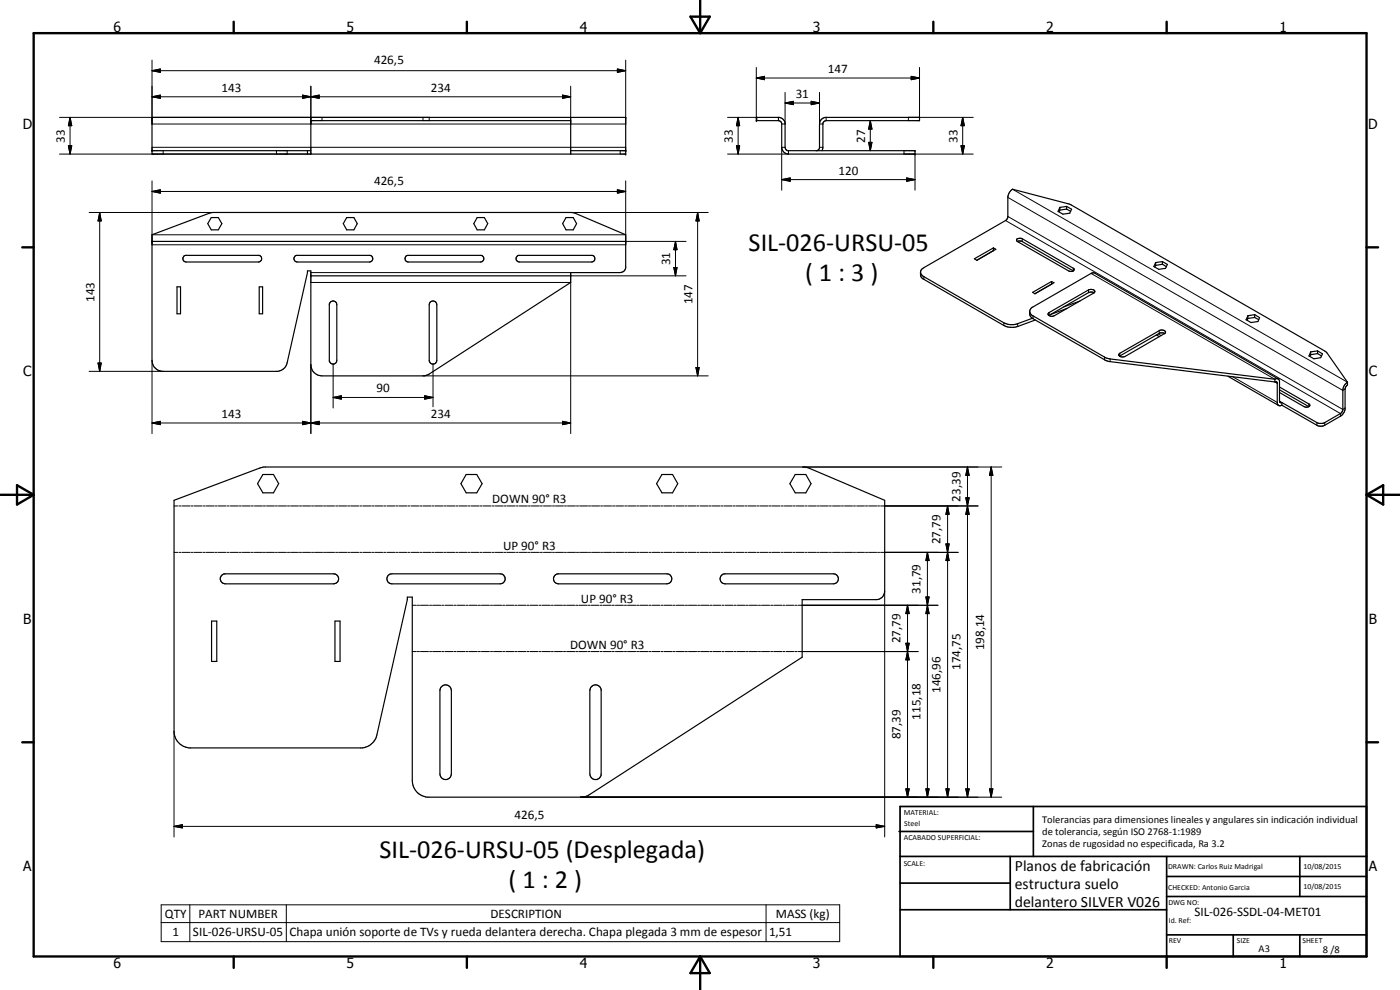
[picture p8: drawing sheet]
<svg xmlns="http://www.w3.org/2000/svg" width="420mm" height="297mm" viewBox="0 0 420 297" stroke-linecap="round" stroke-linejoin="round" font-family="sans-serif">
<g fill="none" stroke="#000" stroke-width=".35">
<path d="M45.6 35.2h142.2v11h-142.2zM93.3 35.2v11M93.3 36.2h78M171.3 35.2v11M227 35.2h7l1.2 .7 .4 1v7.3l.2 .6 .6 .4h38.2v1h-38a2.07 2.07 0 0 1-2-2v-7.2l-.2-.4-.8-.4h-6.6zM233.6 35.2v1M45.6 45.2h47.7M92.3 45.2v1M171.3 45.2h16.5M245.2 45.2l.7-.8v-7.2a2.07 2.07 0 0 1 1.7-2h28.4v1h-28.3l-.7 .8v7.2l-.3 1M45.6 70.4l17.1-6.4 1.2-.2h107.5l1.4 .3 15 6.3v10a1.68 1.68 0 0 1-1.7 1.4h-14.8v3l-43.2 27.8-.8 .2h-30.7a3.4 3.4 0 0 1-3.3-2.9v-28.6h-1l-6.1 27.5a3.3 3.3 0 0 1-2.8 2.6h-34.9a3.4 3.4 0 0 1-2.9-3.3zM45.6 72.4h142.2"/>
<path d="M55.2 76.8l.5-.2h22.1a1.02 1.02 0 0 1 .7 1.1 1.02 1.02 0 0 1-1 .9h-21.6a1.05 1.05 0 0 1-.9-.7 1.05 1.05 0 0 1 .2-1.1zM63.4 65.3h2.1l1.1 1.8-1.1 1.9h-2.1l-1.1-1.9zM88.5 76.8l.5-.2h22.1a1.01 1.01 0 0 1 .8 1.1 1.01 1.01 0 0 1-1 .9h-21.7a1.02 1.02 0 0 1-.9-.6 1.02 1.02 0 0 1 .2-1.2zM104 65.3h2.2l1 1.8-1 1.9h-2.2l-1-1.9zM121.9 76.8l.4-.2h22.1a1.01 1.01 0 0 1 .8 1.1 1.01 1.01 0 0 1-1 .9h-21.7a1.02 1.02 0 0 1-.9-.6 1.02 1.02 0 0 1 .3-1.2zM143.2 65.3h2.2l1 1.8-1 1.9h-2.2l-1-1.9zM155.2 76.8l.4-.2h22.2a1.02 1.02 0 0 1 .7 1.1 1.02 1.02 0 0 1-1 .9h-21.6a1 1 0 0 1-1-.7 1 1 0 0 1 .3-1.1zM169.9 65.3h2.1l1 1.8-1 1.9h-2.1l-1-1.9zM298.1 75.2l-5 2.9M298.1 74.4v.8M298.1 74.4l-5.7 3.2 .7 .5M298.1 74.4l.8 .4-5.8 3.3"/>
<path d="M305.1 71.8l.8-.3 .9 .1 15.3 8.9a.62 .62 0 0 1 .1 .8 .62 .62 0 0 1-.9 .1l-.6-.1-15.4-8.8zM305.3 72.5l.4-.2 1.1 .2 15.3 8.8M318.1 63l-.3 .6M318.1 62.2v.8M320.1 62.7l1.2 .7M320.1 62.7l-2 .3M320.1 61.9l1.5 .9-.6 1.2-2 .3-1.5-.9 .6-1.2M320.1 61.9v.8M320.1 61.9l-2 .3M346.8 79.6l-.2 .5M346.8 78.8v.8M348.9 79.3l1.1 .7"/>
<path d="M348.9 79.3l-2.1 .3M348.9 78.5l1.4 .8-.5 1.2-2 .3-1.5-.8 .5-1.2M348.9 78.5v.8M348.9 78.5l-2.1 .3M53.1 86.1h1.1v8h-1.1zM77.8 86.1h1v8h-1zM93.3 82.8h78M99.1 90.7a1.12 1.12 0 0 1 1.2-.3 1.12 1.12 0 0 1 .8 1v16.7a1.14 1.14 0 0 1-1 1.1 1.14 1.14 0 0 1-1.3-.8v-17.2zM129.1 90.7a1.15 1.15 0 0 1 1.2-.3 1.15 1.15 0 0 1 .8 1v16.7a1.14 1.14 0 0 1-1.1 1.1 1.14 1.14 0 0 1-1.2-1.1v-16.7zM276.3 81.7l.1 1.3 .6 .7 24.3 14a5.6 5.6 0 0 0 4.1 .3l5.3-2M276.3 81.7l.2 .7 .5 .4 24.3 14.1a5.2 5.2 0 0 0 4.1 .2l4.4-1.6M276.3 81.7l.2-.8 .8-.6 24.6-14.2 .6-.9v-6a3.3 3.3 0 0 1 1.4-2.4l17.3 4.5 76.4 44 .7 .7 6.1 8.7"/>
<path d="M309 93.4l.7 1.2 22.4 12.8 50.5 6.4M309 93.4l.1 1.3 .6 .7 22.1 12.7 1 .4 49.8 6.1M309 93.4l.7-1.2 17.7-10.2 1.1-.1 55.1 31.8M314.6 94l12.1-7a1.38 1.38 0 0 1 1.9 .5l-.4 .4-11.7 6.8a1.06 1.06 0 0 1-1.2 .3 1.06 1.06 0 0 1-.7-1zM315.6 85.3l-5 2.8M315.6 85.3h.1M315.6 84.5l-5.7 3.2 .7 .4M315.6 84.5v.8M315.6 84.5l.7 .3-5.7 3.3M320.2 92.5l-4.8 1.8M324.1 90.3l-4.9 1.8M328.2 87.8v.2"/>
<path d="M328.2 87.8l-.9-.2-.6 .2-11.9 6.9M328.2 87.8l.1 .1M374.5 95.5l-.2 .6M374.5 94.7v.8M376.5 95.2l1.3 .7M376.5 95.2l-2 .3M376.5 94.4l1.5 .9-.5 1.2-2.1 .3-1.4-.9 .5-1.2M376.5 94.4v.8M376.5 94.4l-2 .3M335.8 106.3l12.1-7.1a1.1 1.1 0 0 1 1.1-.2 1.1 1.1 0 0 1 .7 .9l-12 7a1.37 1.37 0 0 1-2-.5zM347 100.5l.9 .5M349.5 100.1l-.6-.2h-.8l-12.1 6.9"/>
<path d="M368.5 112.9l15.2 8.8M382.6 114.6h.5l.2 .3v6.1a.87 .87 0 0 0 1.4 .6M382.6 113.8l.7-.2 .7 .5v6.2l.2 .5h.5M382.6 113.8v.8M384 117l8.8 5M384 116.1l8.8 5.1a.49 .49 0 0 1 .3 .6 .49 .49 0 0 1-.6 .3l-1.1-.1-7.4-4.2M393.3 106.4l-.2 .5M393.3 105.6v.8M395.4 106.1l1.2 .7M395.4 106.1l-2.1 .3M395.4 105.3l1.5 .9-.5 1.1-2.1 .4-1.5-.9 .5-1.2M395.4 105.3v.8"/>
<path d="M395.4 105.3l-2.1 .3M404.4 114.7v.8l-.6 .6-.1 .6v6a3.3 3.3 0 0 1-1.4 2.2l-4.7 2.7a2.49 2.49 0 0 1-2.4 0l-10.5-6M404.4 114.7l-1.1 1.2-.3 .9v6.3l-.3 .5-.4 .5-5.2 2.9-1.7-.1-10.7-6.1M384.7 120.8v.8M52.2 150.1l27-10h162.3l1.4 .4 22.6 9.6v27.3a2.52 2.52 0 0 1-2.5 2.5h-22.3v17.3l-64.6 41.6-1.4 .4h-46.5a5 5 0 0 1-4.5-5v-55h-1.5v.7l-9.1 40.6a5 5 0 0 1-4.4 3.9h-52a5 5 0 0 1-4.5-5zM78.9 142.4h3.2l1.5 2.7-1.5 2.8h-3.2l-1.6-2.8zM139.9 142.4h3.2l1.6 2.7-1.6 2.8h-3.2l-1.6-2.8zM198.7 142.4h3.1l1.6 2.7-1.6 2.8h-3.1l-1.6-2.8zM238.7 142.4h3.1l1.6 2.7-1.6 2.8h-3.1l-1.6-2.8zM66.6 172.6l1-.4h32.5a1.5 1.5 0 0 1 1.5 1.5 1.5 1.5 0 0 1-1.5 1.5h-32.5a1.5 1.5 0 0 1-1.4-1 1.5 1.5 0 0 1 .4-1.6zM116.5 172.6l1.1-.4h32.5a1.5 1.5 0 0 1 1.5 1.5 1.5 1.5 0 0 1-1.5 1.5h-32.5a1.53 1.53 0 0 1-1.4-1 1.53 1.53 0 0 1 .3-1.6zM166.6 172.6l1-.4h32.5a1.5 1.5 0 0 1 1.5 1.5 1.5 1.5 0 0 1-1.5 1.5h-32.5a1.51 1.51 0 0 1-1.4-1 1.51 1.51 0 0 1 .4-1.6z"/>
<path d="M216.6 172.6l1-.4h32.5a1.5 1.5 0 0 1 1.5 1.5 1.5 1.5 0 0 1-1.5 1.5h-32.5a1.51 1.51 0 0 1-1.4-1 1.51 1.51 0 0 1 .4-1.6zM63.5 186.4h1.6v12.1h-1.6zM100.5 186.4h1.6v12.1h-1.6zM132.5 206a1.71 1.71 0 0 1 1.9-.4 1.71 1.71 0 0 1 1.1 1.6v25a1.71 1.71 0 0 1-1.8 1.7 1.71 1.71 0 0 1-1.7-1.7v-25zM177.5 206a1.71 1.71 0 0 1 2.9 .9v25.6a1.71 1.71 0 0 1-1.8 1.4 1.71 1.71 0 0 1-1.6-1.7v-25z"/>
</g>
<g fill="#000">
<circle cx="45.6" cy="35.2" r=".18"/>
<circle cx="93.3" cy="35.2" r=".18"/>
<circle cx="93.3" cy="36.2" r=".18"/>
<circle cx="187.8" cy="35.2" r=".18"/>
<circle cx="227" cy="36.2" r=".18"/>
<circle cx="227" cy="35.2" r=".18"/>
<circle cx="45.6" cy="45.2" r=".18"/>
<circle cx="187.8" cy="45.2" r=".18"/>
<circle cx="187.8" cy="46.2" r=".18"/>
<circle cx="274.6" cy="46.2" r=".18"/>
<circle cx="274.6" cy="45.2" r=".18"/>
<circle cx="45.6" cy="72.4" r=".18"/>
<circle cx="187.8" cy="72.4" r=".18"/>
</g>
<g fill="none" stroke="#000" stroke-width=".3">
<path d="M45.6 18v19.2h142.2v-19.2M17.9 35.2h110.9v1M21 35.2l.5 2.5h-1zM21 35.2v11M45.6 21.2l2.5-.5v1zM45.6 29l2.5-.5v1zM45.6 21.2h142.2M45.6 29h125.7M90.8 28.5l2.5 .5-2.5 .5zM93.3 29l2.5-.5v1zM93.3 25.9v11.3M96.6 35.2v1"/>
<path d="M126.9 35.2v1M168.8 28.5l2.5 .5-2.5 .5zM171.3 25.9v11.3M185.3 20.7l2.5 .5-2.5 .5zM218.3 35.2h8.8v1M221.5 35.2l.5 2.5h-1zM221.5 35.2v11M227 23.4l2.4-.5v1zM227 23.4h49M227 20.2v15M235.6 30.9l2.5-.5v1zM235.6 27.7v9.5h-1"/>
<path d="M235.6 30.9h10.3M243.4 30.4l2.5 .5-2.5 .5zM245.9 27.7v9.5h1.1M247.9 35.2v1M261.2 36.2l.5 2.5h-1zM261.2 36.2v9M273.5 22.9l2.5 .5-2.5 .5zM276 20.2v15M288.9 35.2l.5 2.5h-1zM288.9 35.2v11M292.1 35.2h-19.5v1M17.9 46.2h75.4"/>
<path d="M20.5 43.7h1l-.5 2.5zM45.6 57.4l2.5-.5v1.1zM45.6 44.2h142.2M45.6 54.3v19.1h142.2v-19.1M45.6 57.4h142.2M49 45.2v1M83 45.2v1M86.2 45.2v1M185.3 56.9l2.5 .5-2.5 .6zM186.1 45.2v1M221 43.7h1l-.5 2.5zM234.6 53.9l2.5-.5v1z"/>
<path d="M234.6 53.9h40M235.6 44.2h-1v12.9M236.6 45.2v1h-18.3M245.9 44.2h1.1M260.7 42.7h1l-.5 2.5zM271.3 45.2v1h20.8M272.1 53.4l2.5 .5-2.5 .5zM274.6 46.2v10.9M288.4 43.7h1l-.5 2.5zM302.5 59.2l100.5 57.9 .7-.4M303.9 56.8l100.5 57.9M26.7 63.8h37.2"/>
<path d="M29.9 63.8l.5 2.5h-1zM29.9 63.8v47.6M45.6 70.4h142.2M171.4 63.8h41.1M187.8 72.4h18.1M202.7 72.4l.5 2.5h-1zM202.7 72.4v10.4M209.4 63.8l.4 2.5h-.9zM209.4 63.8v49M301.8 66.2l100.5 57.9v.8M302.5 64.9l100.5 58 .7-.5M306.8 71.6v.9"/>
<path d="M93.3 84.8h78v45.3M93.3 81.8h78M171.3 82.8h34.6M202.2 80.3h1l-.5 2.5zM277.3 83v.8M301.3 96.9v.8M305.4 97.1v.9M310 94.8v.8M314.9 93.8v.8M322.1 80.5v.8M326.7 87v.8M327.4 82l55.2 31.8"/>
<path d="M347.9 99.2v.8M26.7 111.4h22.3M29.4 108.9h1l-.5 2.5zM45.6 108.1v22M93.3 109.4v20.7M100 119.3l2.4-.6v1.1zM100 119.3h30M100 109.2v13.2M126.9 112.8h85.6M127.5 118.7l2.5 .6-2.5 .5zM130 109.2v12.8M208.9 110.3h.9l-.4 2.5z"/>
<path d="M331.5 107.1v.8M333.2 107.7v.8M336.1 106v.8M347.6 100.2l.9 .5M369.9 113l13.4 7.7M382.6 114.6l.7 .4M45.6 126.9l2.5-.5v1zM45.6 126.9h125.7M90.8 126.4l2.5 .5-2.5 .5zM90.8 126.4v1l5-1v1zM93.3 126.9l2.5-.5v1zM168.8 126.4l2.5 .5-2.5 .5z"/>
<path d="M384 120.3l.7 .5M392.8 121.2v.8M395.2 126.8v.8M397.6 126.8v.8M52.2 151.8h1.2M53.8 151.8h.5M54.6 151.8h2.5M57.4 151.8h.5M58.2 151.8h2.5M61 151.8h.6M61.9 151.8h2.4M64.6 151.8h.6"/>
<path d="M65.5 151.8h2.4M68.2 151.8h.6M69.1 151.8h2.4M71.8 151.8h.6M72.7 151.8h2.4M75.4 151.8h.6M76.4 151.8h2.4M79 151.8h.7M80 151.8h2.4M82.7 151.8h.6M83.6 151.8h2.4M86.3 151.8h.6"/>
<path d="M87.2 151.8h2.4M89.9 151.8h.6M90.8 151.8h2.4M93.5 151.8h.6M94.4 151.8h2.4M97.1 151.8h.6M98 151.8h2.4M100.7 151.8h.6M101.6 151.8h2.4M104.3 151.8h.6M105.2 151.8h2.4M108 151.8h.5"/>
<path d="M108.9 151.8h2.4M111.6 151.8h.6M112.5 151.8h2.4M115.2 151.8h.6M116.1 151.8h2.4M118.8 151.8h.6M119.7 151.8h2.4M122.4 151.8h.6M123.3 151.8h2.4M126 151.8h.6M126.9 151.8h2.5M129.7 151.8h.5"/>
<path d="M130.5 151.8h2.5M133.3 151.8h.6M134.1 151.8h2.5M136.9 151.8h.6M137.8 151.8h2.4M140.5 151.8h.6M141.4 151.8h2.4M144.1 151.8h.6M145 151.8h2.4M147.7 151.8h.6M148.6 151.8h2.4M151.3 151.8h.6"/>
<path d="M152.2 151.8h2.4M155 151.8h.5M155.9 151.8h2.4M158.6 151.8h.6M159.5 151.8h2.4M162.2 151.8h.6M163.1 151.8h2.4M165.8 151.8h.6M166.7 151.8h2.4M169.4 151.8h.6M170.3 151.8h2.4M173 151.8h.6"/>
<path d="M173.9 151.8h2.4M176.6 151.8h.6M177.5 151.8h2.4M180.2 151.8h.6M181.1 151.8h2.4M183.8 151.8h.7M184.8 151.8h2.3M187.5 151.8h.6M188.4 151.8h2.4M191.1 151.8h.6M192 151.8h2.4M194.7 151.8h.6"/>
<path d="M195.6 151.8h2.4M198.3 151.8h.6M199.2 151.8h2.4M201.9 151.8h.6M202.8 151.8h2.5M205.6 151.8h.6M206.4 151.8h2.5M209.2 151.8h.6M210.1 151.8h2.4M212.8 151.8h.6M213.7 151.8h2.4M216.4 151.8h.6"/>
<path d="M217.3 151.8h2.4M220 151.8h.6M220.9 151.8h2.4M223.6 151.8h.6M224.5 151.8h2.4M227.2 151.8h.6M228.1 151.8h2.4M230.8 151.8h.7M231.7 151.8h2.4M234.5 151.8h.6M235.4 151.8h2.4M238.1 151.8h.6"/>
<path d="M239 151.8h2.4M240.9 140.1h59.7M241.7 151.8h.6M242.6 151.8h2.4M245.3 151.8h.6M246.2 151.8h2.4M248.9 151.8h.6M249.8 151.8h2.5M252.5 151.8h.6M253.4 151.8h2.5M256.1 151.8h.6M257.1 151.8h2.3"/>
<path d="M259.7 151.8h.7M260.7 151.8h2.4M263.4 151.8h.6M264.3 151.8h29.2M284.4 151.8l.4 2.5h-.9zM284.4 151.8v87.4M289.8 149.4h1.1l-.5 2.4zM290.4 151.8l.5 2.5h-1.1zM290.4 140.1l.5 2.5h-1.1zM290.4 140.1v99.1M297.5 140.1l.5 2.5h-1zM297.5 140.1v99.1"/>
<path d="M52.2 165.7h1.2M53.8 165.7h.5M54.6 165.7h2.5M57.4 165.7h.5M58.2 165.7h2.5M61 165.7h.6M61.9 165.7h2.4M64.6 165.7h.6M65.5 165.7h2.4M68.2 165.7h.6M69.1 165.7h2.4M71.8 165.7h.6"/>
<path d="M72.7 165.7h2.4M75.4 165.7h.6M76.4 165.7h2.4M79 165.7h.7M80 165.7h2.4M82.7 165.7h.6M83.6 165.7h2.4M86.3 165.7h.6M87.2 165.7h2.4M89.9 165.7h.6M90.8 165.7h2.4M93.5 165.7h.6"/>
<path d="M94.4 165.7h2.4M97.1 165.7h.6M98 165.7h2.4M100.7 165.7h.6M101.6 165.7h2.4M104.3 165.7h.6M105.2 165.7h2.4M108 165.7h.5M108.9 165.7h2.4M111.6 165.7h.6M112.5 165.7h2.4M115.2 165.7h.6"/>
<path d="M116.1 165.7h2.4M118.8 165.7h.6M119.7 165.7h2.4M122.4 165.7h.6M123.3 165.7h2.4M126 165.7h.6M126.9 165.7h2.5M129.7 165.7h.5M130.5 165.7h2.5M133.3 165.7h.6M134.1 165.7h2.5M136.9 165.7h.6"/>
<path d="M137.8 165.7h2.4M140.5 165.7h.6M141.4 165.7h2.4M144.1 165.7h.6M145 165.7h2.4M147.7 165.7h.6M148.6 165.7h2.4M151.3 165.7h.6M152.2 165.7h2.4M155 165.7h.5M155.9 165.7h2.4M158.6 165.7h.6"/>
<path d="M159.5 165.7h2.4M162.2 165.7h.6M163.1 165.7h2.4M165.8 165.7h.6M166.7 165.7h2.4M169.4 165.7h.6M170.3 165.7h2.4M173 165.7h.6M173.9 165.7h2.4M176.6 165.7h.6M177.5 165.7h2.4M180.2 165.7h.6"/>
<path d="M181.1 165.7h2.4M183.8 165.7h.7M184.8 165.7h2.3M187.5 165.7h.6M188.4 165.7h2.4M191.1 165.7h.6M192 165.7h2.4M194.7 165.7h.6M195.6 165.7h2.4M198.3 165.7h.6M199.2 165.7h2.4M201.9 165.7h.6"/>
<path d="M202.8 165.7h2.5M205.6 165.7h.6M206.4 165.7h2.5M209.2 165.7h.6M210.1 165.7h2.4M212.8 165.7h.6M213.7 165.7h2.4M216.4 165.7h.6M217.3 165.7h2.4M220 165.7h.6M220.9 165.7h2.4M223.6 165.7h.6"/>
<path d="M224.5 165.7h2.4M227.2 165.7h.6M228.1 165.7h2.4M230.8 165.7h.7M231.7 165.7h2.4M234.5 165.7h.6M235.4 165.7h2.4M238.1 165.7h.6M239 165.7h2.4M241.7 165.7h.6M242.6 165.7h2.4M245.3 165.7h.6"/>
<path d="M246.2 165.7h2.4M248.9 165.7h.6M249.8 165.7h2.5M252.5 165.7h.6M253.4 165.7h2.5M256.1 165.7h.6M257.1 165.7h2.3M259.7 165.7h.7M260.7 165.7h2.4M263.4 165.7h.6M264.3 165.7h23.3M265.5 177.4v73.7"/>
<path d="M277.9 179.1h.9l-.5 2.5zM278.3 165.7l.5 2.5h-.9zM278.3 165.7v73.5M283.9 163.2h.9l-.4 2.5zM284.4 165.7l.4 2.5h-.9zM123.7 195.5h1.3M123.7 181.6h1.3M125.3 195.5h.6M125.3 181.6h.6M126.2 195.5h2.4M126.2 181.6h2.4M128.9 195.5h.6"/>
<path d="M128.9 181.6h.6M129.8 195.5h2.5M129.8 181.6h2.5M132.6 195.5h.6M132.6 181.6h.6M133.5 195.5h2.4M133.5 181.6h2.4M136.2 195.5h.7M136.2 181.6h.7M137.1 195.5h2.5M137.1 181.6h2.5M139.9 195.5h.6"/>
<path d="M139.9 181.6h.6M140.8 195.5h2.4M140.8 181.6h2.4M143.5 195.5h.7M143.5 181.6h.7M144.5 195.5h2.4M144.5 181.6h2.4M147.2 195.5h.6M147.2 181.6h.6M148.1 195.5h2.5M148.1 181.6h2.5M150.9 195.5h.6"/>
<path d="M150.9 181.6h.6M151.8 195.5h2.4M151.8 181.6h2.4M154.5 195.5h.6M154.5 181.6h.6M155.4 195.5h2.4M155.4 181.6h2.4M158.1 195.5h.7M158.1 181.6h.7M159.1 195.5h2.4M159.1 181.6h2.4M161.8 195.5h.6"/>
<path d="M161.8 181.6h.6M162.7 195.5h2.5M162.7 181.6h2.5M165.5 195.5h.6M165.5 181.6h.6M166.4 195.5h2.4M166.4 181.6h2.4M169.1 195.5h.6M169.1 181.6h.6M170 195.5h2.5M170 181.6h2.5M172.8 195.5h.6"/>
<path d="M172.8 181.6h.6M173.7 195.5h2.4M173.7 181.6h2.4M176.4 195.5h.7M176.4 181.6h.7M177.4 195.5h2.4M177.4 181.6h2.4M180.1 195.5h.6M180.1 181.6h.6M181 195.5h2.5M181 181.6h2.5M183.8 195.5h.6"/>
<path d="M183.8 181.6h.6M184.7 195.5h2.4M184.7 181.6h2.4M187.4 195.5h.6M187.4 181.6h.6M188.3 195.5h2.5M188.3 181.6h2.5M191.1 195.5h.6M191.1 181.6h.6M192 195.5h2.4M192 181.6h2.4M194.7 195.5h.7"/>
<path d="M194.7 181.6h.7M195.7 195.5h2.4M195.7 181.6h2.4M198.4 195.5h.6M198.4 181.6h.6M199.3 195.5h2.4M199.3 181.6h2.4M202 195.5h.6M202 181.6h.6M203 195.5h2.4M203 181.6h2.4M205.7 195.5h.6"/>
<path d="M205.7 181.6h.6M206.6 195.5h2.5M206.6 181.6h2.5M209.4 195.5h.6M209.4 181.6h.6M210.3 195.5h2.4M210.3 181.6h2.4M213 195.5h.6M213 181.6h.6M213.9 195.5h2.5M213.9 181.6h2.5M216.7 195.5h.5"/>
<path d="M216.7 181.6h.5M217.6 195.5h2.4M217.6 181.6h2.4M220.3 195.5h.6M220.3 181.6h.6M221.2 195.5h2.5M221.2 181.6h2.5M224 195.5h.6M224 181.6h.6M224.9 195.5h2.4M224.9 181.6h2.4M227.6 195.5h.6"/>
<path d="M227.6 181.6h.6M228.5 195.5h2.5M228.5 181.6h2.5M231.3 195.5h.6M231.3 181.6h.6M232.2 195.5h2.4M232.2 181.6h2.4M234.9 195.5h.6M234.9 181.6h.6M235.9 195.5h2.4M235.9 181.6h2.4M238.6 195.5h.6"/>
<path d="M238.6 181.6h.6M239.5 195.5h36M239.5 181.6h42M271.9 193h1l-.5 2.5zM271.9 193l1 5h-1l1-5zM272.4 195.5l.5 2.5h-1zM272.4 181.6l.5 2.5h-1zM272.4 181.6v57.6M278.3 181.6l.5 2.5h-.9zM52.2 219.4v31.7M174.3 239.2h126.3M271.9 236.7h1l-.5 2.5z"/>
<path d="M277.9 236.7h.9l-.5 2.5zM283.9 236.7h.9l-.4 2.5zM289.8 236.7h1.1l-.5 2.5zM297 236.7h1l-.5 2.5zM52.2 247.9l2.5-.5v1zM52.2 247.9h213.3M263 247.4l2.5 .5-2.5 .5zM48.4 271.5h203.6v11h-203.6zM48.4 276.8h203.6M57 271.5v11M85.9 271.5v11M229.9 271.5v11"/>
</g>
<g fill="none" stroke="#000" stroke-width=".71">
<path d="M10.1 9.9h400v277.1h-400zM70.1 6.5v3.4M140.1 6.5v3.4M207.2 5h5.8l-2.9 4.9zM210.1 0v9.9M280.1 6.5v3.4M350.1 6.5v3.4M6.7 74.2h3.4M410.1 74.2h3.5M.1 148.5h10M5.1 145.6l5 2.9-5 2.9zM410.1 148.5h10"/>
<path d="M410.1 148.5l5-2.9v5.8zM6.7 222.7h3.4M410.1 222.7h3.5M70.1 287v3.4M140.1 287v3.4M210.1 287v10M210.1 287l2.9 5h-5.8zM280.1 287v3.4M350.1 287v3.4"/>
</g>
<g fill="none" stroke="#000" stroke-width=".51">
<path d="M269.8 249.5h40.3M270.1 242h140v45h-140zM270.1 257h140M303.2 257v16M310.1 242v15M350.1 257v30M390.1 257v12M270.1 265h33.1M270.1 273h80M350.1 269h60M350.1 263h60M350.1 280.5h60"/>
<path d="M370.1 280.5v6.5M390.1 280.5v6.5"/>
</g>
<g fill="#000">
<path d="M21 35.2l.5 2.5h-1zM45.6 21.2l2.5-.5v1zM45.6 29l2.5-.5v1zM90.8 28.5l2.5 .5-2.5 .5zM93.3 29l2.5-.5v1zM168.8 28.5l2.5 .5-2.5 .5zM185.3 20.7l2.5 .5-2.5 .5zM221.5 35.2l.5 2.5h-1zM227 23.4l2.4-.5v1zM235.6 30.9l2.5-.5v1zM243.4 30.4l2.5 .5-2.5 .5zM261.2 36.2l.5 2.5h-1z"/>
<path d="M273.5 22.9l2.5 .5-2.5 .5zM288.9 35.2l.5 2.5h-1zM20.5 43.7h1l-.5 2.5zM45.6 57.4l2.5-.5v1.1zM185.3 56.9l2.5 .5-2.5 .6zM221 43.7h1l-.5 2.5zM234.6 53.9l2.5-.5v1zM260.7 42.7h1l-.5 2.5zM272.1 53.4l2.5 .5-2.5 .5zM288.4 43.7h1l-.5 2.5zM29.9 63.8l.5 2.5h-1zM202.7 72.4l.5 2.5h-1z"/>
<path d="M209.4 63.8l.4 2.5h-.9zM202.2 80.3h1l-.5 2.5zM29.4 108.9h1l-.5 2.5zM100 119.3l2.4-.6v1.1zM127.5 118.7l2.5 .6-2.5 .5zM208.9 110.3h.9l-.4 2.5zM45.6 126.9l2.5-.5v1zM90.8 126.4l2.5 .5-2.5 .5zM93.3 126.9l2.5-.5v1zM168.8 126.4l2.5 .5-2.5 .5zM284.4 151.8l.4 2.5h-.9zM289.8 149.4h1.1l-.5 2.4z"/>
<path d="M290.4 151.8l.5 2.5h-1.1zM290.4 140.1l.5 2.5h-1.1zM297.5 140.1l.5 2.5h-1zM277.9 179.1h.9l-.5 2.5zM278.3 165.7l.5 2.5h-.9zM283.9 163.2h.9l-.4 2.5zM284.4 165.7l.4 2.5h-.9zM271.9 193h1l-.5 2.5zM272.4 195.5l.5 2.5h-1zM272.4 181.6l.5 2.5h-1zM278.3 181.6l.5 2.5h-.9zM271.9 236.7h1l-.5 2.5z"/>
<path d="M277.9 236.7h.9l-.5 2.5zM283.9 236.7h.9l-.4 2.5zM289.8 236.7h1.1l-.5 2.5zM297 236.7h1l-.5 2.5zM52.2 247.9l2.5-.5v1zM263 247.4l2.5 .5-2.5 .5z"/>
</g>
<g font-size="7.9">
<text x="224.7" y="75.2">SIL-026-URSU-05</text>
<text x="241.6" y="84.2">( 1 : 3 )</text>
<text x="113.9" y="257.5">SIL-026-URSU-05 (Desplegada)</text>
<text x="152.6" y="266.4">( 1 : 2 )</text>
</g>
<g font-size="4.7">
<text x="304.6" y="261.2">Planos de fabricación</text>
<text x="304.6" y="266.6">estructura suelo</text>
<text x="304.6" y="272">delantero SILVER V026</text>
</g>
<g font-size="4.2">
<text x="34" y="9.6">6</text>
<text x="104" y="9.6">5</text>
<text x="174" y="9.6">4</text>
<text x="244" y="9.6">3</text>
<text x="314" y="9.6">2</text>
<text x="384" y="9.6">1</text>
<text x="6.8" y="38.7">D</text>
<text x="410.6" y="38.7">D</text>
<text x="7" y="112.9">C</text>
<text x="410.8" y="112.9">C</text>
<text x="7" y="187.1">B</text>
<text x="410.8" y="187.1">B</text>
<text x="7" y="261.4">A</text>
<text x="410.8" y="261.4">A</text>
<text x="34" y="290.4">6</text>
<text x="104" y="290.4">5</text>
<text x="174" y="290.4">4</text>
<text x="244" y="290.4">3</text>
<text x="314" y="290.4">2</text>
<text x="384" y="290.4">1</text>
</g>
<g font-size="3.9">
<text x="112.3" y="19.1">426,5</text>
<text x="248.5" y="21.9">147</text>
<text x="66.5" y="27.5">143</text>
<text x="129.3" y="27.5">234</text>
<text x="238.8" y="29.4">31</text>
<text x="19.5" y="42.8" transform="rotate(-90 19.5 42.8)">33</text>
<text x="220" y="42.8" transform="rotate(-90 220 42.8)">33</text>
<text x="259.7" y="42.8" transform="rotate(-90 259.7 42.8)">27</text>
<text x="287.3" y="42.8" transform="rotate(-90 287.3 42.8)">33</text>
<text x="251.7" y="52.4">120</text>
<text x="112.3" y="55.4">426,5</text>
<text x="201.2" y="79.6" transform="rotate(-90 201.2 79.6)">31</text>
<text x="28.4" y="90.6" transform="rotate(-90 28.4 90.6)">143</text>
<text x="207.8" y="91.3" transform="rotate(-90 207.8 91.3)">147</text>
<text x="113" y="117.7">90</text>
<text x="66.5" y="125.4">143</text>
<text x="129.3" y="125.4">234</text>
<text x="147.7" y="151">DOWN 90° R3</text>
<text x="288.3" y="150.5" transform="rotate(-90 288.3 150.5)">23,39</text>
<text x="151" y="164.9">UP 90° R3</text>
<text x="282.3" y="163.2" transform="rotate(-90 282.3 163.2)">27,79</text>
<text x="276.3" y="178.2" transform="rotate(-90 276.3 178.2)">31,79</text>
<text x="174.4" y="180.8">UP 90° R3</text>
<text x="171.1" y="194.7">DOWN 90° R3</text>
<text x="270.3" y="193" transform="rotate(-90 270.3 193)">27,79</text>
<text x="295.4" y="195.2" transform="rotate(-90 295.4 195.2)">198,14</text>
<text x="288.3" y="201" transform="rotate(-90 288.3 201)">174,75</text>
<text x="282.3" y="207.9" transform="rotate(-90 282.3 207.9)">146,96</text>
<text x="276.3" y="215.9" transform="rotate(-90 276.3 215.9)">115,18</text>
<text x="270.3" y="221.9" transform="rotate(-90 270.3 221.9)">87,39</text>
<text x="154.4" y="245.9">426,5</text>
<text x="49.5" y="275.4">QTY</text>
<text x="59.6" y="275.4">PART NUMBER</text>
<text x="147.2" y="275.4">DESCRIPTION</text>
<text x="232.8" y="275.5">MASS (kg)</text>
<text x="358.5" y="275">SIL-026-SSDL-04-MET01</text>
<text x="51.7" y="280.7">1</text>
<text x="57.9" y="280.7">SIL-026-URSU-05</text>
<text x="86.9" y="280.8">Chapa unión soporte de TVs y rueda delantera derecha. Chapa plegada 3 mm de espesor</text>
<text x="230.8" y="280.7">1,51</text>
</g>
<g font-size="3.1">
<text x="312.7" y="246.8">Tolerancias para dimensiones lineales y angulares sin indicación individual</text>
<text x="312.7" y="250.4">de tolerancia, según ISO 2768-1:1989</text>
<text x="312.7" y="254">Zonas de rugosidad no especificada, Ra 3.2</text>
<text x="377.7" y="285.6">A3</text>
<text x="397" y="285.9">8 /8</text>
</g>
<g font-size="2.4">
<text x="271.2" y="244.4">MATERIAL:</text>
<text x="271.3" y="252">ACABADO SUPERFICIAL:</text>
<text x="271.4" y="247.9">Steel</text>
<text x="271.2" y="259.7">SCALE:</text>
<text x="350.6" y="260.8">DRAWN: Carlos Ruiz Madrigal</text>
<text x="391.2" y="260.6">10/08/2015</text>
<text x="350.6" y="267">CHECKED: Antonio Garcia</text>
<text x="391.2" y="266.7">10/08/2015</text>
<text x="350.6" y="271.4">DWG NO:</text>
<text x="350.8" y="276.9">Id. Ref:</text>
<text x="350.8" y="282.8">REV</text>
<text x="371.2" y="282.9">SIZE</text>
<text x="390.9" y="282.9">SHEET</text>
</g>
</svg>
